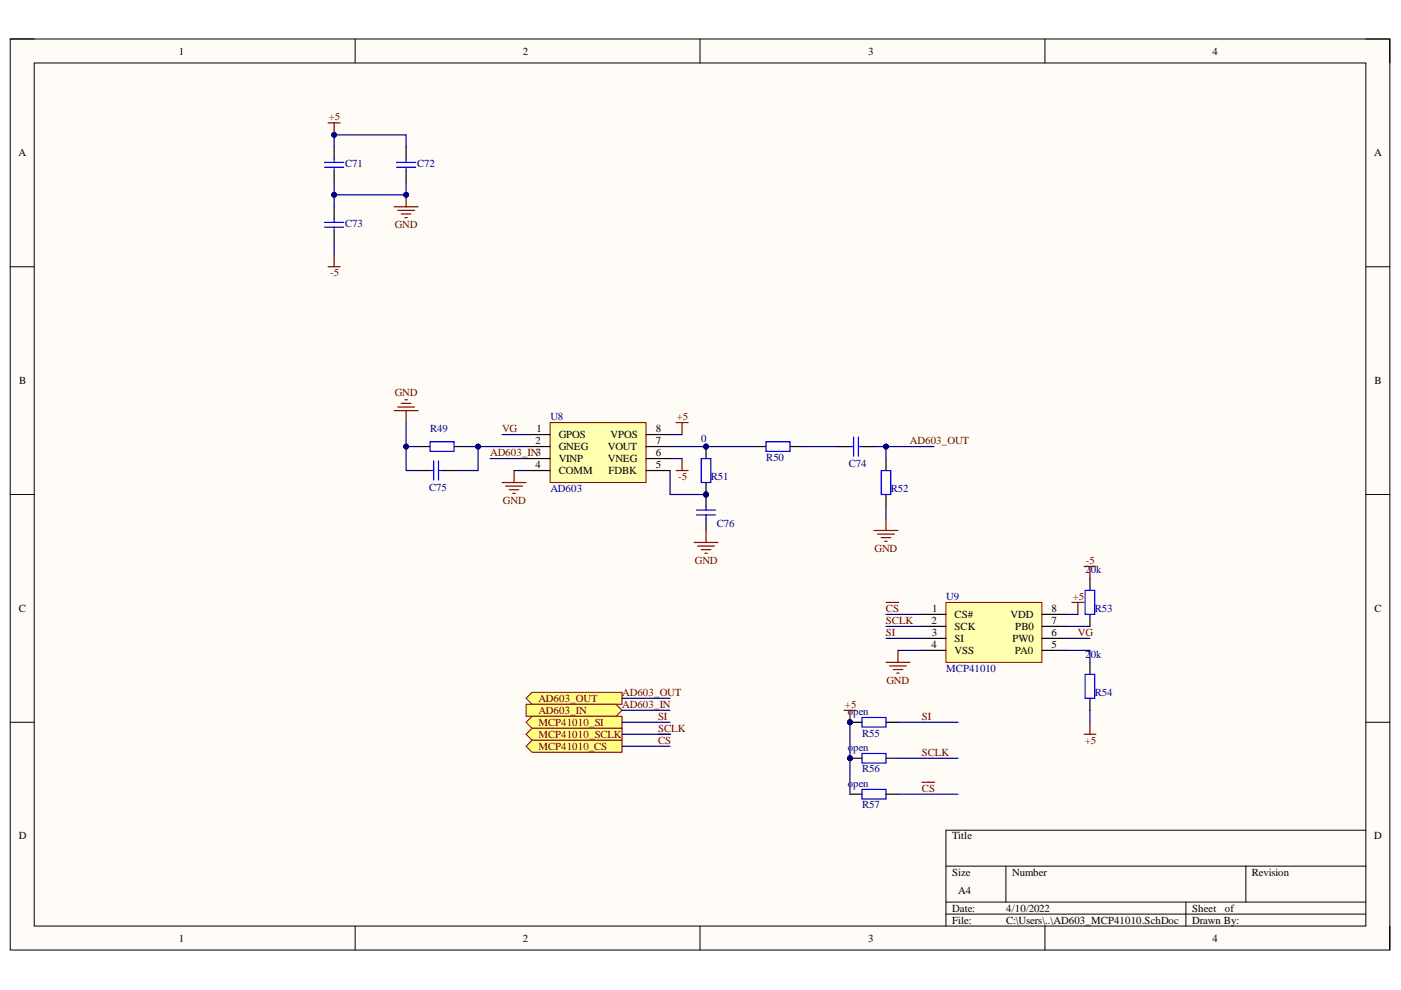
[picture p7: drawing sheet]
<svg xmlns="http://www.w3.org/2000/svg" width="297mm" height="210mm" viewBox="0 0 297 210" stroke-linecap="round" stroke-linejoin="round" font-family="sans-serif">
<path d="M2.2 8.3h292.5v193.1h-292.5z" fill-rule="evenodd" fill="#fffcf8"/>
<path d="M2.2 8.3h292.5v193.1h-292.5z" fill="none" stroke="#000" stroke-width=".21"/>
<path d="M7.3 13.4h282.3v182.9h-282.3z" fill-rule="evenodd" fill="#fffcf8"/>
<g fill="none" stroke="#000" stroke-width=".21">
<path d="M2.2 8.3h5.1M7.3 13.4h282.3v182.9h-282.3zM75.3 8.3v5M148.4 8.3v5M221.5 8.3v5.1M289.6 8.3h5.1v5.1M2.2 56.6h5.1M289.6 56.6h5.1M2.2 104.8h5.1M289.6 104.8h5.1M2.2 153.1h5.1M289.6 153.1h5.1"/>
<path d="M289.6 176h-89v20.3M75.3 196.3v5.1M148.4 196.3v5.1M200.6 183.6h89M200.6 191.3h89M200.6 193.8h89M213.3 183.6v7.7M221.5 196.3v5.1M251.4 191.3v5M264.1 183.6v7.7M294.7 196.3v5.1"/>
</g>
<path d="M116.6 89.6h20.4v12.7h-20.4z" fill-rule="evenodd" fill="#ffffb0"/>
<path d="M116.6 89.6h20.4v12.7h-20.4z" fill="none" stroke="#800000" stroke-width=".21"/>
<g fill="none" stroke="#000" stroke-width=".25">
<path d="M70.8 31.1v2.6M70.8 36.2v2.6M70.8 43.8v2.6M70.8 48.9v2.6M111.5 92.1h5.1M111.5 94.7h5.1M111.5 97.2h5.1M111.5 99.8h5.1M137 92.1h5.1M137 94.7h5.1M137 97.2h5.1M137 99.8h5.1"/>
<path d="M159.9 94.7h2.5M167.5 94.7h2.5"/>
</g>
<path d="M68.8 34.4h4.1M68.8 35.5h4.1M70.8 33.7v.7M70.8 35.5v.7M68.8 47.2h4.1M68.8 48.2h4.1M70.8 46.4v.8M70.8 48.2v.7M162.4 93.7h5.1v2h-5.1z" fill="none" stroke="#00f" stroke-width=".25"/>
<path d="M69.6 56.6h2.5M70.8 54v2.6M83.6 43.8h5M84.3 44.6h3.6M85.1 45.4h2M85.8 46.1h.6M86.1 41.3v2.5" fill="none" stroke="#800000" stroke-width=".25"/>
<circle cx="86.1" cy="41.3" r=".51" fill="#000080"/>
<circle cx="86.1" cy="41.3" r=".51" fill="none" stroke="#000080" stroke-width=".21"/>
<path d="M69.6 26.1h2.5M70.8 26.1v2.5" fill="none" stroke="#800000" stroke-width=".25"/>
<circle cx="70.8" cy="28.6" r=".51" fill="#000080"/>
<circle cx="70.8" cy="28.6" r=".51" fill="none" stroke="#000080" stroke-width=".21"/>
<circle cx="149.7" cy="104.8" r=".51" fill="#000080"/>
<circle cx="149.7" cy="104.8" r=".51" fill="none" stroke="#000080" stroke-width=".21"/>
<circle cx="149.7" cy="94.7" r=".51" fill="#000080"/>
<circle cx="149.7" cy="94.7" r=".51" fill="none" stroke="#000080" stroke-width=".21"/>
<path d="M149.7 102.3v2.5" fill="none" stroke="#000" stroke-width=".25"/>
<circle cx="149.7" cy="104.8" r=".51" fill="#000080"/>
<circle cx="149.7" cy="104.8" r=".51" fill="none" stroke="#000080" stroke-width=".21"/>
<path d="M149.7 94.7v2.5" fill="none" stroke="#000" stroke-width=".25"/>
<circle cx="149.7" cy="94.7" r=".51" fill="#000080"/>
<circle cx="149.7" cy="94.7" r=".51" fill="none" stroke="#000080" stroke-width=".21"/>
<path d="M148.7 97.2h2v5.1h-2z" fill="none" stroke="#00f" stroke-width=".25"/>
<circle cx="149.7" cy="104.8" r=".51" fill="#000080"/>
<circle cx="149.7" cy="104.8" r=".51" fill="none" stroke="#000080" stroke-width=".21"/>
<path d="M149.7 104.8v2.6" fill="none" stroke="#000" stroke-width=".25"/>
<circle cx="149.7" cy="104.8" r=".51" fill="#000080"/>
<circle cx="149.7" cy="104.8" r=".51" fill="none" stroke="#000080" stroke-width=".21"/>
<path d="M88.6 94.7h2.6M88.6 99.8h2.6M93.7 99.8h2.6M96.3 94.7h2.5M149.7 109.9v2.6" fill="none" stroke="#000" stroke-width=".25"/>
<path d="M91.2 93.7h5.1v2h-5.1zM91.2 99.8h.8M92 97.7v4.1M93 97.7v4.1M93 99.8h.7M147.7 109.2h4M147.7 108.2h4M149.7 107.4v.8M149.7 109.2v.7" fill="none" stroke="#00f" stroke-width=".25"/>
<g fill="none" stroke="#800000" stroke-width=".25">
<path d="M83.6 87.1h5M84.3 86.3h3.6M85.1 85.5h2M85.8 84.8h.6M86.1 87.1v2.5M109 99.8v2.5M143.3 89.6h2.6M143.3 99.8h2.6M144.6 89.6v2.5M144.6 97.2v2.6M106.5 102.3h5M107.2 103.1h3.6"/>
<path d="M108 103.8h2M108.7 104.6h.5M147.1 115h5.1M147.9 115.8h3.6M148.7 116.5h2M149.4 117.3h.5M149.7 112.5v2.5"/>
</g>
<path d="M200.6 127.7h20.3v12.7h-20.3z" fill-rule="evenodd" fill="#ffffb0"/>
<path d="M200.6 127.7h20.3v12.7h-20.3z" fill="none" stroke="#800000" stroke-width=".21"/>
<path d="M195.5 130.3h5.1M195.5 132.8h5.1M195.5 135.3h5.1M195.5 137.9h5.1M220.9 130.3h5.1M220.9 132.8h5.1M220.9 135.3h5.1M220.9 137.9h5.1M231.1 122.6v2.6M231.1 130.3v2.5M231.1 140.4v2.6M231.1 148.1v2.5" fill="none" stroke="#000" stroke-width=".25"/>
<path d="M187.8 127.7h2.7M190.4 137.9v2.5M227.3 127.7h2.5M228.5 127.7v2.6M139.5 155.7h2.7M187.8 140.4h5.1M188.6 141.2h3.6M189.4 142h2M190.1 142.7h.5M229.8 155.7h2.6M231.1 153.1v2.6" fill="none" stroke="#800000" stroke-width=".25"/>
<path d="M230.1 125.2h2v5.1h-2zM230.1 143h2v5.1h-2z" fill="none" stroke="#00f" stroke-width=".25"/>
<circle cx="180.2" cy="153.1" r=".51" fill="#000080"/>
<circle cx="180.2" cy="153.1" r=".51" fill="none" stroke="#000080" stroke-width=".21"/>
<path d="M180.2 153.1h2.6M187.8 153.1h2.6" fill="none" stroke="#000" stroke-width=".25"/>
<circle cx="180.2" cy="153.1" r=".51" fill="#000080"/>
<circle cx="180.2" cy="153.1" r=".51" fill="none" stroke="#000080" stroke-width=".21"/>
<path d="M182.8 152.1h5v2.1h-5z" fill="none" stroke="#00f" stroke-width=".25"/>
<circle cx="180.2" cy="160.8" r=".51" fill="#000080"/>
<circle cx="180.2" cy="160.8" r=".51" fill="none" stroke="#000080" stroke-width=".21"/>
<path d="M180.2 160.8h2.6M187.8 160.8h2.6" fill="none" stroke="#000" stroke-width=".25"/>
<circle cx="180.2" cy="160.8" r=".51" fill="#000080"/>
<circle cx="180.2" cy="160.8" r=".51" fill="none" stroke="#000080" stroke-width=".21"/>
<path d="M182.8 159.8h5v2h-5zM182.8 167.4h5v2h-5z" fill="none" stroke="#00f" stroke-width=".25"/>
<path d="M180.2 168.4h2.6M187.8 168.4h2.6" fill="none" stroke="#000" stroke-width=".25"/>
<path d="M178.9 150.6h2.6M180.2 150.6v2.5" fill="none" stroke="#800000" stroke-width=".25"/>
<circle cx="180.2" cy="153.1" r=".51" fill="#000080"/>
<circle cx="180.2" cy="153.1" r=".51" fill="none" stroke="#000080" stroke-width=".21"/>
<path d="M185.3 112.5h5.1M186.1 113.2h3.5M186.8 114h2.1M187.6 114.8h.5M187.8 109.9v2.6M229.8 120.1h2.6M231.1 120.1v2.5M195.5 165.9h2.7" fill="none" stroke="#800000" stroke-width=".25"/>
<path d="M86.1 31.1v2.6M86.1 36.2v2.6M177.7 94.7h2.5M182.8 94.7h2.5M187.8 97.2v2.6M187.8 104.8v2.6" fill="none" stroke="#000" stroke-width=".25"/>
<path d="M84.1 34.4h4M84.1 35.5h4M86.1 33.7v.7M86.1 35.5v.7M180.2 94.7h.8M181 92.6v4.1M182 92.6v4.1M182 94.7h.8M186.8 99.8h2.1v5h-2.1z" fill="none" stroke="#00f" stroke-width=".25"/>
<path d="M231.1 150.6v2.5" fill="none" stroke="#000080" stroke-width=".25"/>
<path d="M111.5 148.1l1.3-1.3h19.1v2.5h-19.1z" fill-rule="evenodd" fill="#ffff80"/>
<path d="M111.5 148.1l1.3-1.3h19.1v2.5h-19.1z" fill="none" stroke="#800000" stroke-width=".21"/>
<path d="M111.5 149.3h19.1l1.3 1.3-1.3 1.3h-19.1z" fill-rule="evenodd" fill="#ffff80"/>
<path d="M111.5 149.3h19.1l1.3 1.3-1.3 1.3h-19.1z" fill="none" stroke="#800000" stroke-width=".21"/>
<path d="M111.5 153.1l1.3-1.2h19.1v2.5h-19.1z" fill-rule="evenodd" fill="#ffff80"/>
<path d="M111.5 153.1l1.3-1.2h19.1v2.5h-19.1z" fill="none" stroke="#800000" stroke-width=".21"/>
<path d="M111.5 155.7l1.3-1.3h19.1v2.6h-19.1z" fill-rule="evenodd" fill="#ffff80"/>
<path d="M111.5 155.7l1.3-1.3h19.1v2.6h-19.1z" fill="none" stroke="#800000" stroke-width=".21"/>
<path d="M111.5 158.2l1.3-1.2h19.1v2.5h-19.1z" fill-rule="evenodd" fill="#ffff80"/>
<path d="M111.5 158.2l1.3-1.2h19.1v2.5h-19.1z" fill="none" stroke="#800000" stroke-width=".21"/>
<path d="M86.1 38.8v2.5h-15.3" fill="none" stroke="#000080" stroke-width=".25"/>
<circle cx="70.8" cy="41.3" r=".51" fill="#000080"/>
<circle cx="70.8" cy="41.3" r=".51" fill="none" stroke="#000080" stroke-width=".21"/>
<circle cx="86.1" cy="41.3" r=".51" fill="#000080"/>
<circle cx="86.1" cy="41.3" r=".51" fill="none" stroke="#000080" stroke-width=".21"/>
<path d="M70.8 31.1v-2.5h15.3v2.5" fill="none" stroke="#000080" stroke-width=".25"/>
<circle cx="70.8" cy="28.6" r=".51" fill="#000080"/>
<circle cx="70.8" cy="28.6" r=".51" fill="none" stroke="#000080" stroke-width=".21"/>
<path d="M86.1 94.7v5.1h2.5" fill="none" stroke="#000080" stroke-width=".25"/>
<circle cx="86.1" cy="94.7" r=".51" fill="#000080"/>
<circle cx="86.1" cy="94.7" r=".51" fill="none" stroke="#000080" stroke-width=".21"/>
<path d="M86.1 89.6v5.1h2.5" fill="none" stroke="#000080" stroke-width=".25"/>
<circle cx="86.1" cy="94.7" r=".51" fill="#000080"/>
<circle cx="86.1" cy="94.7" r=".51" fill="none" stroke="#000080" stroke-width=".21"/>
<path d="M101.4 94.7v5.1h-5.1" fill="none" stroke="#000080" stroke-width=".25"/>
<circle cx="101.4" cy="94.7" r=".51" fill="#000080"/>
<circle cx="101.4" cy="94.7" r=".51" fill="none" stroke="#000080" stroke-width=".21"/>
<path d="M98.8 94.7h12.7" fill="none" stroke="#000080" stroke-width=".25"/>
<circle cx="101.4" cy="94.7" r=".51" fill="#000080"/>
<circle cx="101.4" cy="94.7" r=".51" fill="none" stroke="#000080" stroke-width=".21"/>
<path d="M103.9 97.2h7.6M106.5 92.1h5M109 99.8h2.5M142.1 99.8v5h7.6M131.9 158.2h10.2M131.9 155.7h10.2M131.9 153.1h10.2M131.9 150.6h10.2M131.9 148.1h10.2" fill="none" stroke="#000080" stroke-width=".25"/>
<circle cx="149.7" cy="104.8" r=".51" fill="#000080"/>
<circle cx="149.7" cy="104.8" r=".51" fill="none" stroke="#000080" stroke-width=".21"/>
<path d="M142.1 94.7h17.8M142.1 97.2h2.5" fill="none" stroke="#000080" stroke-width=".25"/>
<circle cx="149.7" cy="94.7" r=".51" fill="#000080"/>
<circle cx="149.7" cy="94.7" r=".51" fill="none" stroke="#000080" stroke-width=".21"/>
<path d="M142.1 92.1h2.5M170 94.7h7.7M185.3 94.7h2.5v2.5" fill="none" stroke="#000080" stroke-width=".25"/>
<circle cx="187.8" cy="94.7" r=".51" fill="#000080"/>
<circle cx="187.8" cy="94.7" r=".51" fill="none" stroke="#000080" stroke-width=".21"/>
<path d="M187.8 94.7h10.2M187.8 135.3h7.7M187.8 132.8h7.7M187.8 130.3h7.7" fill="none" stroke="#000080" stroke-width=".25"/>
<circle cx="187.8" cy="94.7" r=".51" fill="#000080"/>
<circle cx="187.8" cy="94.7" r=".51" fill="none" stroke="#000080" stroke-width=".21"/>
<path d="M70.8 38.8v5M70.8 51.5v2.5M190.4 137.9h5.1M226 137.9h5.1v2.5M226 135.3h5.1M226 132.8h5.1M226 130.3h2.5M190.4 153.1h12.7M190.4 168.4h12.7M190.4 160.8h12.7" fill="none" stroke="#000080" stroke-width=".25"/>
<circle cx="70.8" cy="41.3" r=".51" fill="#000080"/>
<circle cx="70.8" cy="41.3" r=".51" fill="none" stroke="#000080" stroke-width=".21"/>
<path d="M180.2 153.1v15.3" fill="none" stroke="#000080" stroke-width=".25"/>
<circle cx="180.2" cy="160.8" r=".51" fill="#000080"/>
<circle cx="180.2" cy="160.8" r=".51" fill="none" stroke="#000080" stroke-width=".21"/>
<circle cx="180.2" cy="153.1" r=".51" fill="#000080"/>
<circle cx="180.2" cy="153.1" r=".51" fill="none" stroke="#000080" stroke-width=".21"/>
<path d="M187.8 107.4v2.5" fill="none" stroke="#000080" stroke-width=".25"/>
<g font-size="2.3">
<text x="37.9" y="11.6">1</text>
<text x="110.8" y="11.6">2</text>
<text x="184" y="11.6">3</text>
<text x="257.1" y="11.6">4</text>
<text x="3.9" y="33.1">A</text>
<text x="291.3" y="33.1">A</text>
<text x="4.1" y="81.4">B</text>
<text x="291.4" y="81.4">B</text>
<text x="113.6" y="94.2">2</text>
<text x="113.7" y="91.6">1</text>
<text x="118.5" y="92.9">GPOS</text>
<text x="118.5" y="95.5">GNEG</text>
<text x="128.9" y="95.5">VOUT</text>
<text x="129.5" y="92.9">VPOS</text>
<text x="139" y="94.2">7</text>
<text x="139" y="91.6">8</text>
<text x="113.6" y="99.3">4</text>
<text x="118.5" y="98">VINP</text>
<text x="118.5" y="100.5">COMM</text>
<text x="128.9" y="98">VNEG</text>
<text x="129" y="100.5">FDBK</text>
<text x="139" y="99.3">5</text>
<text x="139" y="96.7">6</text>
<text x="4" y="129.7">C</text>
<text x="197.7" y="129.7">1</text>
<text x="202.4" y="131">CS#</text>
<text x="214.2" y="131">VDD</text>
<text x="223" y="129.7">8</text>
<text x="291.4" y="129.7">C</text>
<text x="197.5" y="132.2">2</text>
<text x="197.5" y="137.4">4</text>
<text x="197.6" y="134.8">3</text>
<text x="202.4" y="133.5">SCK</text>
<text x="202.4" y="136.1">SI</text>
<text x="214.7" y="136.1">PW0</text>
<text x="215.3" y="133.5">PB0</text>
<text x="223" y="137.4">5</text>
<text x="223" y="134.8">6</text>
<text x="223" y="132.2">7</text>
<text x="202.4" y="138.7">VSS</text>
<text x="215.2" y="138.7">PA0</text>
<text x="4" y="178">D</text>
<text x="201.9" y="178">Title</text>
<text x="291.3" y="178">D</text>
<text x="201.9" y="185.7">Size</text>
<text x="214.6" y="185.7">Number</text>
<text x="265.4" y="185.7">Revision</text>
<text x="203.2" y="189.5">A4</text>
<text x="201.9" y="193.3">Date:</text>
<text x="201.9" y="195.8">File:</text>
<text x="213.3" y="193.3">4/10/2022</text>
<text x="213.3" y="195.8">C:\Users\..\AD603_MCP41010.SchDoc</text>
<text x="252.7" y="193.3">Sheet</text>
<text x="252.7" y="195.8">Drawn By:</text>
<text x="259.7" y="193.3">of</text>
<text x="37.9" y="199.6">1</text>
<text x="110.8" y="199.6">2</text>
<text x="184" y="199.6">3</text>
<text x="257.1" y="199.6">4</text>
</g>
<g font-size="2.3" fill="#800000">
<text x="69.7" y="25.5">+5</text>
<text x="83.7" y="48.4">GND</text>
<text x="70" y="58.6">-5</text>
<text x="83.7" y="84">GND</text>
<text x="143.5" y="89">+5</text>
<text x="106.4" y="91.6">VG</text>
<text x="192.9" y="94.2">AD603_OUT</text>
<text x="103.9" y="96.7">AD603_IN3</text>
<text x="143.8" y="101.8">-5</text>
<text x="106.6" y="106.9">GND</text>
<text x="147.3" y="119.6">GND</text>
<text x="185.4" y="117">GND</text>
<text x="230.2" y="119.6">-5</text>
<text x="187.8" y="129.7">CS</text>
<text x="227.4" y="127.2">+5</text>
<text x="187.8" y="132.2">SCLK</text>
<text x="187.8" y="134.8">SI</text>
<text x="228.5" y="134.8">VG</text>
<text x="114.1" y="148.8">AD603_OUT</text>
<text x="131.9" y="147.5">AD603_OUT</text>
<text x="187.9" y="145">GND</text>
<text x="114.1" y="151.4">AD603_IN</text>
<text x="114.1" y="153.9">MCP41010_SI</text>
<text x="131.9" y="150.1">AD603_IN</text>
<text x="139.5" y="155.2">SCLK</text>
<text x="139.5" y="152.6">SI</text>
<text x="179.1" y="150.1">+5</text>
<text x="195.5" y="152.6">SI</text>
<text x="114.1" y="156.4">MCP41010_SCLK</text>
<text x="114.1" y="159">MCP41010_CS</text>
<text x="139.5" y="157.7">CS</text>
<text x="195.5" y="160.2">SCLK</text>
<text x="230" y="157.7">+5</text>
<text x="195.5" y="167.8">CS</text>
</g>
<g font-size="2.3" fill="#000080">
<text x="73.2" y="35.4">C71</text>
<text x="88.4" y="35.4">C72</text>
<text x="73.2" y="48.1">C73</text>
<text x="116.7" y="89">U8</text>
<text x="91.2" y="91.6">R49</text>
<text x="148.7" y="93.7">0</text>
<text x="150.7" y="101.8">R51</text>
<text x="162.5" y="97.7">R50</text>
<text x="180" y="99">C74</text>
<text x="91" y="104.1">C75</text>
<text x="116.7" y="104.3">AD603</text>
<text x="188.9" y="104.3">R52</text>
<text x="152" y="111.7">C76</text>
<text x="230.1" y="121.6">2</text>
<text x="231.3" y="121.6">0k</text>
<text x="200.6" y="127.2">U9</text>
<text x="232.1" y="129.7">R53</text>
<text x="200.6" y="142.5">MCP41010</text>
<text x="230.1" y="139.4">2</text>
<text x="231.3" y="139.4">0k</text>
<text x="232.1" y="147.5">R54</text>
<text x="179.7" y="151.6">o</text>
<text x="180.9" y="151.6">pen</text>
<text x="179.7" y="159.2">o</text>
<text x="180.9" y="159.2">pen</text>
<text x="182.8" y="156.2">R55</text>
<text x="179.7" y="166.8">o</text>
<text x="180.9" y="166.8">pen</text>
<text x="182.8" y="163.8">R56</text>
<text x="182.8" y="171.4">R57</text>
</g>
</svg>
